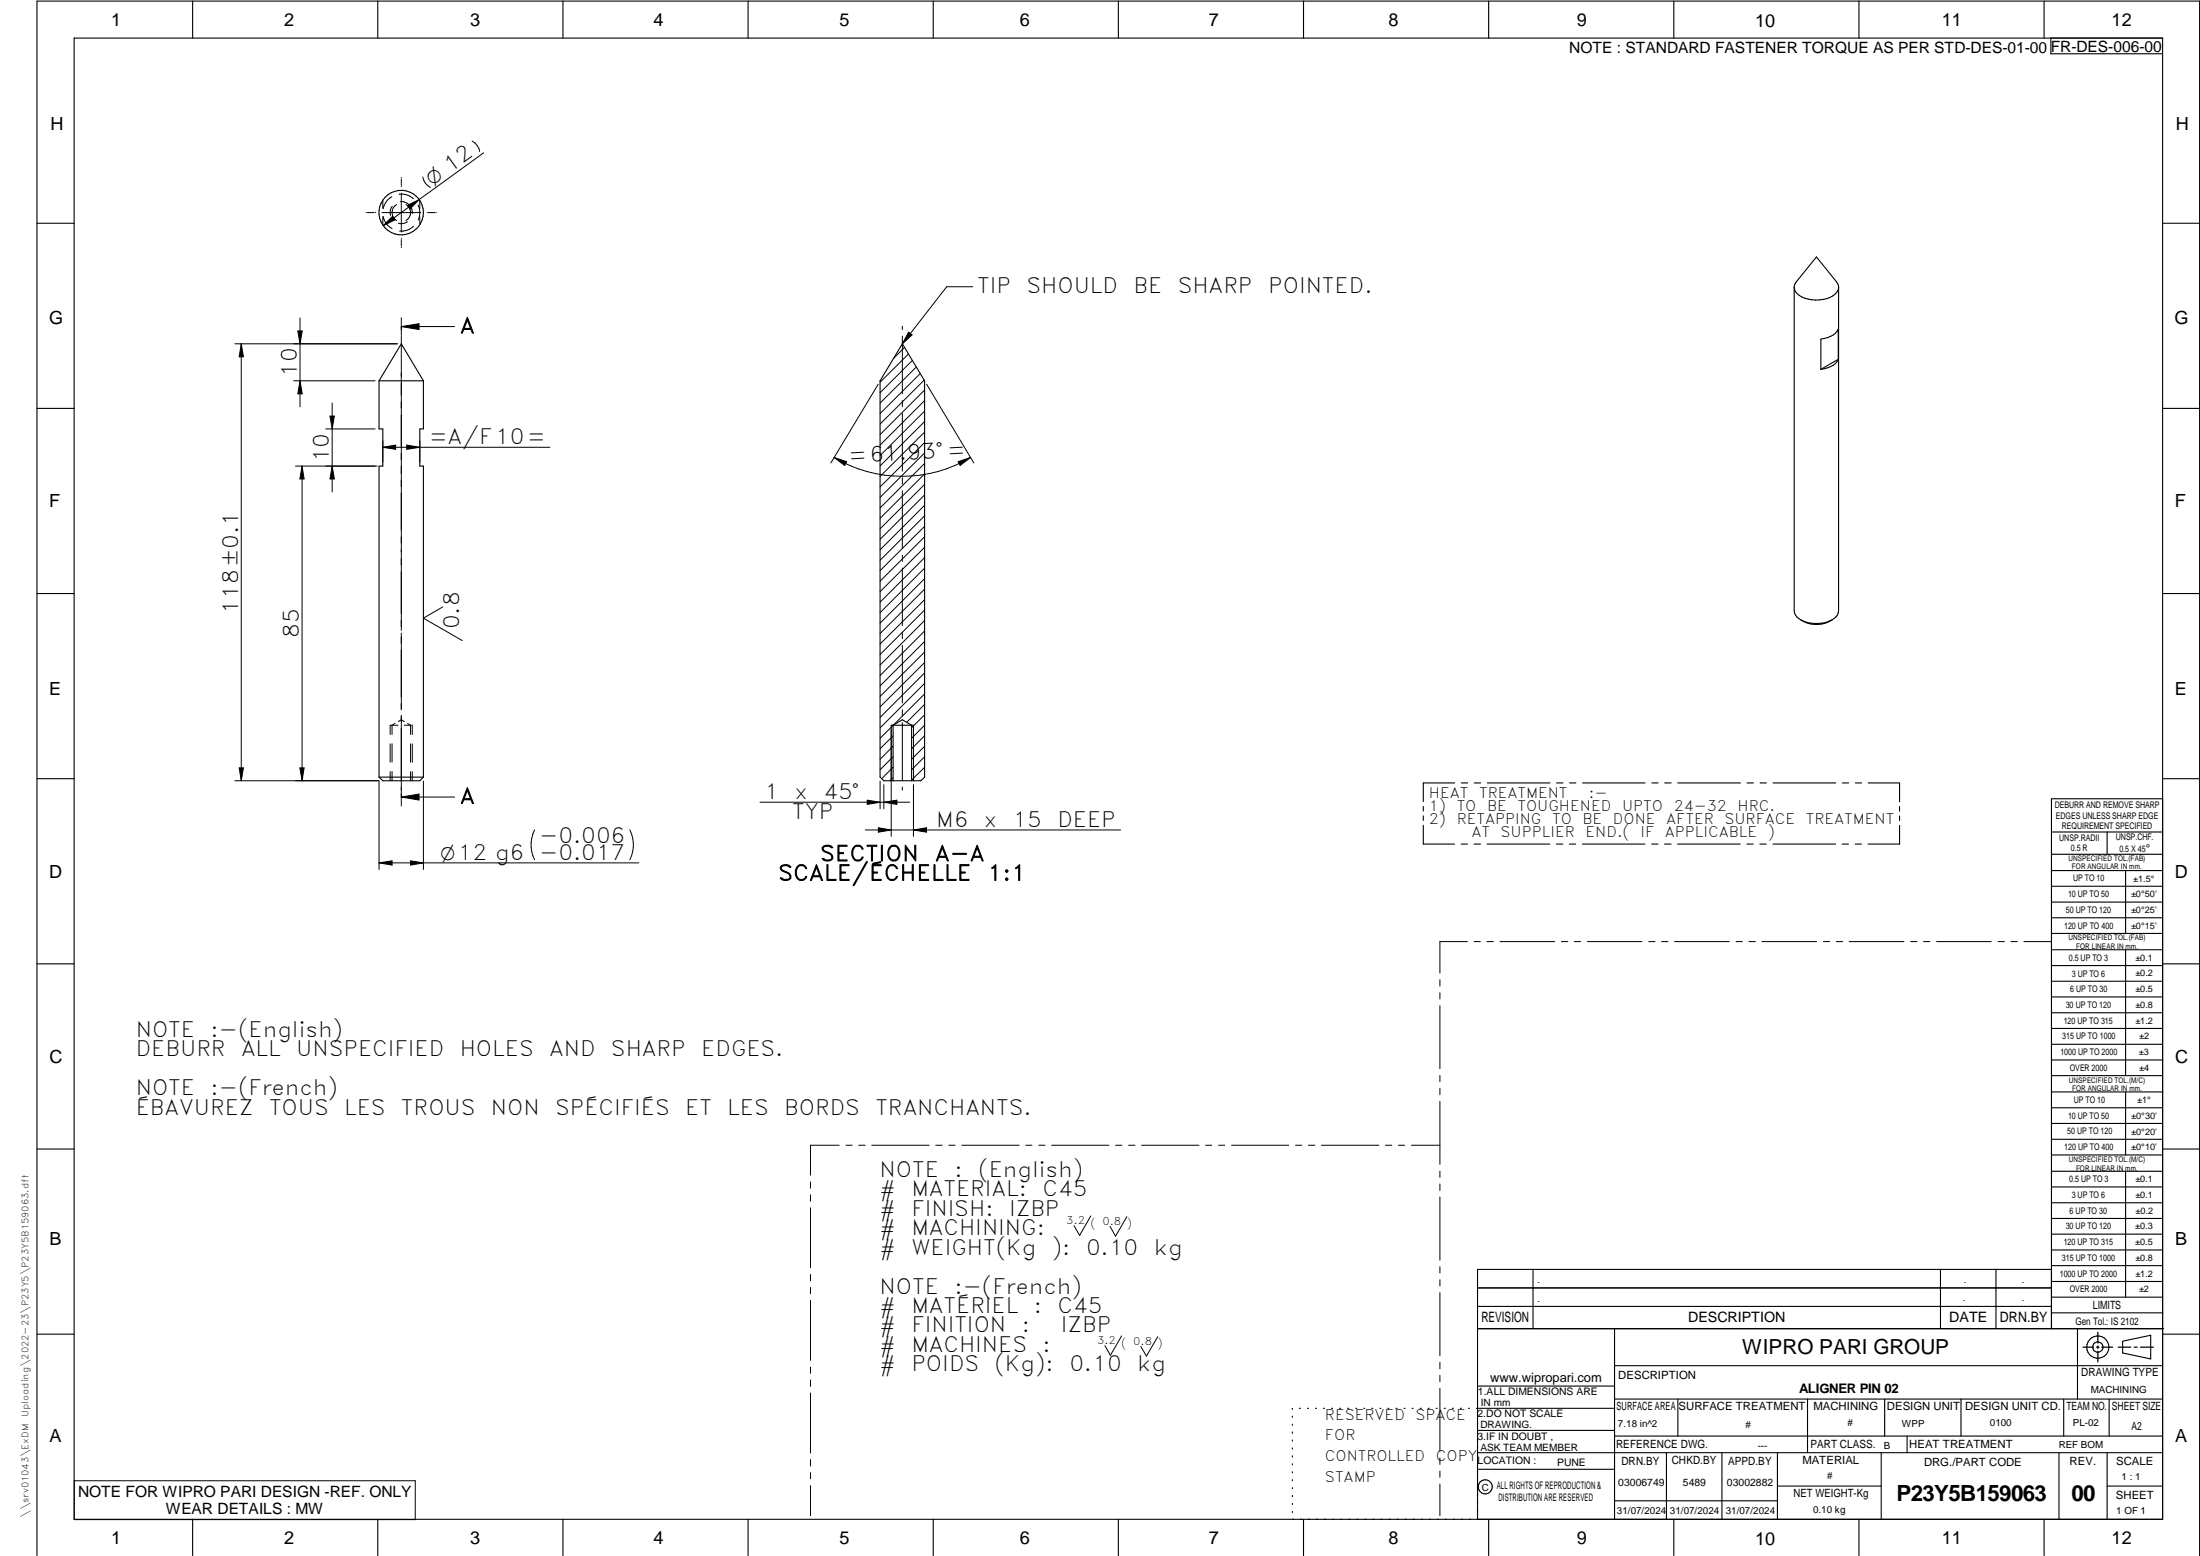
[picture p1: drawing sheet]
<svg xmlns="http://www.w3.org/2000/svg" width="594mm" height="420mm" viewBox="0 0 594 420" stroke-linecap="round" stroke-linejoin="round" font-family="sans-serif">
<g fill="none" stroke="#000" stroke-width=".3">
<path d="M20 10.3h564v400h-564zM52 .3v10M102 .3v10M152 .3v10M202 .3v10M252 .3v10M302 .3v10M352 .3v10M402 .3v10M452 .3v10M502 .3v10M552 .3v10"/>
<path d="M553.8 10.3v4.2h30.2M10 60.3h10M484.5 77.6a3.9 3.9 0 0 0 3.8 3.2 8.3 8.3 0 0 0 7.7-1.8l.5-1.2M490.5 69.4l5.4 6.7 .6 1.1v87.7a3.5 3.5 0 0 1-2.7 2.9 8.8 8.8 0 0 1-8.6-1.2l-.4-.5-.3-1.2v-87.3v-.6l.5-.9zM584 60.3h10M243.7 92.8l6 10v107l-1 1h-10l-1-1v-107zM496.4 97a5.2 5.2 0 0 1-4.7 2.7M496.4 97v-8.1a5.2 5.2 0 0 1-4.7 2.7v8.1M496.4 97l-4.7 2.7M10 110.3h10M102.4 102.8v13h1v10.1h-1v83.9M102.4 102.8l6-10 5.9 10"/>
<path d="M102.4 102.8h11.9M114.3 102.8v13h-.9v10.1h.9v83.9M584 110.3h10M10 160.3h10M494.7 167.4a7.9 7.9 0 0 1-8.5 0M584 160.3h10M240.7 195.8h6M10 210.3h10M102.4 209.8h11.9M114.3 209.8l-.9 1h-10l-1-1M241.2 210.8v-15l2.5-1.4 2.5 1.4v15M384.3 217.8v1.2"/>
<path d="M392.8 211.4h-8.5v5.1M394.6 211.4h1.7M398.1 211.4h1.7M401.6 211.4h16.9M420.3 211.4h1.8M423.8 211.4h1.7M427.3 211.4h16.9M446.1 211.4h1.7M449.5 211.4h1.8M453 211.4h17M471.8 211.4h1.7M475.3 211.4h1.7"/>
<path d="M478.8 211.4h16.9M497.5 211.4h1.7M501 211.4h1.7M504.5 211.4h8.4v5.1M512.9 217.8v1.2M584 215.7h-30v143.1M584 210.3h10M384.3 220.3v1.2M384.3 222.8v5.1h8.5M394.6 227.9h1.7M398.1 227.9h1.7M401.6 227.9h16.9"/>
<path d="M420.3 227.9h1.7M423.8 227.9h1.7M427.3 227.9h16.9M446 227.9h1.7M449.5 227.9h1.7M453 227.9h16.9M471.7 227.9h1.7M475.2 227.9h1.7M478.7 227.9h17M497.5 227.9h1.6M501 227.9h1.7M512.9 222.9v5h-8.5"/>
<path d="M512.9 220.3v1.3M554 224.7h30M554 230.7h30M554 235.1h30M554 239.3h30M569 224.7v6M574 235.1v17M554 243.6h30M554 247.8h30M554 252.1h30M554 256.5h30M574 256.5v33.9"/>
<path d="M10 260.3h10M554 260.7h30M554 265h30M554 269.2h30M554 273.5h30M554 277.7h30M584 260.3h10M554 282h30M554 286.2h30M554 290.4h30M554 294.9h30M554 299.1h30"/>
<path d="M574 294.9v17M10 310.3h10M554 303.4h30M554 307.6h30M554 311.9h30M554 316.3h30M574 316.3v34M584 310.3h10M554 320.5h30M554 324.8h30M554 329h30M554 333.2h30"/>
<path d="M554 337.5h30M399 358.8h185.2M399 352.8h155M399 347.8h155M414 342.8v16M436 358.8v51.5M524 342.8v16M539 342.8v16M554 341.8h30M554 346h30M554 350.3h30M554 354.5h30"/>
<path d="M554 342.8h-155v67.5M561 358.8v19M10 360.3h10M399 374.3h37M436 377.8h148M453.1 377.8v10M488.1 377.8v14.5M508.9 377.8v10M529.5 377.8v10M557.3 377.8v10M569.5 377.8v10M573.2 362.2l7.6-1.6v6.3l-7.6-1.6z"/>
<path d="M584 368.8h-148M584 360.3h10M349 380.3v.3M349 382.4v.3M349 384.6v.3M349 386.7v.3M349 388.8v.3M349 391v.3M349 393.1v.3M349 395.3v.3M349 397.4v.3M349 399.5v.3"/>
<path d="M350.9 380.3h.2M353.1 380.3h.2M355.2 380.3h.3M357.4 380.3h.3M359.6 380.3h.3M361.7 380.3h.3M363.9 380.3h.3M366.1 380.3h.3M368.3 380.3h.2M370.4 380.3h.3M372.6 380.3h.3M374.8 380.3h.3"/>
<path d="M376.9 380.3h.4M379.1 380.3h.3M381.3 380.3h.3M383.4 380.3h.4M385.6 380.3h.3M387.8 380.3h.3M390 380.3h.3M392.2 380.3h.3M394.3 380.3h.3M396.5 380.3h.3M398.7 380.3h37.3M399 396.7h37"/>
<path d="M399 392.3h185M399 386.2h37M436 387.8h148M450 392.3v18M465 392.3v18M480 392.3v18M508 392.3v18M515 387.8v4.5M556 392.3v18M569 392.3v18M52 410.3v9.7M102 410.3v9.7"/>
<path d="M152 410.3v9.7M202 410.3v9.7M252 410.3v9.7M302 410.3v9.7M349 401.7v.3M349 403.8v.4M349 406v.3M349 408.1v.3M352 410.3v9.7M402 410.3v9.7M436 405.3h44M452 410.3v9.7"/>
<path d="M480 401.3h28M502 410.3v9.7M552 410.3v9.7M569 401.3h15M10 420v-419.7h584v419.7"/>
<circle cx="108.3" cy="57.4" r="6"/>
<circle cx="566.5" cy="363.7" r="1.39"/>
<circle cx="566.5" cy="363.8" r="3"/>
<circle cx="401.1" cy="401.5" r="1.9"/>
</g>
<g fill="none" stroke="#000" stroke-width=".27">
<path d="M127.5 38.1a3.9 3.9 0 0 1 2 2.8M98.8 57.4h.2M99.2 57.4h1.8M103.1 57.4h10.5M103.4 54.1v2.2M103.4 58.5v2.2M103.5 58.5a4.7 4.7 0 0 0 2.4 3.2M105.8 53.1a4.5 4.5 0 0 0-2.3 3.3M105.9 55.7a2.72 2.72 0 0 0-.5 2.5M106 58.4l.7 1-3.2 1.5zM107.1 55.2a2.54 2.54 0 0 0 0 4.4M107.8 52.5a4.7 4.7 0 0 1 3.9 1.2"/>
<path d="M108.1 54.4a2.94 2.94 0 0 1 3.2 3.3M108.4 47.9v.1M108.4 48.3v1.8M108.4 50.3v.1M108.4 52.2v10.5M109.6 55.2a2.49 2.49 0 0 1 0 4.4M110 55.5l3.2-1.6-2.5 2.5zM110 59.9a2.81 2.81 0 0 1-2.4 .4M112.9 55.4a4.8 4.8 0 0 1 0 4M113.4 54.1v2.2M113.4 58.5v2.2M114.2 47.8a3.9 3.9 0 0 0 2 2.8"/>
<path d="M115.4 57.4h.1M115.7 57.4h1.8M117.7 57.4h.1M130.6 41.3l-27.1 19.6M108.4 64.4v.1M108.4 64.7v1.8M108.4 66.8v.1M111.7 61.1a4.7 4.7 0 0 1-3.8 1.3M262.7 77.4h-7.1l-11.9 15.4M63.4 92.8h43.9M65.1 92.8v118M65.1 92.8l.6 3.6h-1.1z"/>
<path d="M80.4 89.4h1.2l-.6 3.4zM81 85.9v24M108.4 90.8v79.4M108.4 85.8v4.8M108.4 88.2h14.4M108.4 88.2l4.8-.8v1.6zM243.7 88.1v.9M243.7 90.8v15.5M244.3 93.8l-2.9 2.9M245.3 95.6l-7.6 7.6M245.4 89.7l.9 .7-2.6 2.4zM246.4 97.3l-8.7 8.7"/>
<path d="M247.4 99.1l-9.7 9.7M79.3 102.8h22M81 102.8l.6 3.5h-1.2zM88 115.8h13.3M89.1 112.4h1.2l-.6 3.4zM89.7 108.8v24M103.4 119v5.8M113.4 119v5.8M237.1 103.8l-12.7 21.2M243.7 108.2v1.7M243.7 111.6v15.6M248.5 100.9l-10.8 10.8"/>
<path d="M249.5 102.7l-11.8 11.8M249.7 105.3l-12 12M249.7 108.2l-12 12M249.7 111l-12 12M249.7 113.8l-12 12M249.7 116.7l-12 12M249.7 119.5l-12 12M250.2 103.8l12.8 21.2M79.8 125.9h22M81.6 125.9v84.9M81.6 125.9l.5 3.4h-1.1zM89.7 125.9l.6 3.4h-1.2z"/>
<path d="M103.4 120.8l3.4-.6v1.1zM103.4 120.8h45.1M109.8 120.2l3.6 .6-3.6 .5zM225.2 123.5l3.4 1.2-.5 1zM243.7 129v1.7M243.7 132.5v15.6M249.7 122.3l-12 12M249.7 125.1l-12 12.1M249.7 128l-12 12M249.7 130.8l-12 12M249.7 133.6l-12 12M249.7 136.4l-12 12.1"/>
<path d="M249.7 139.3l-12 12M258.7 124.7l3.4-1.2-2.8 2.2zM262.1 123.5a35.9 35.9 0 0 1-36.9 0M243.7 149.9v1.7M243.7 153.4v15.6M249.7 142.1l-12 12M249.7 144.9l-12 12M249.7 147.8l-12 12M249.7 150.6l-12 12M249.7 153.4l-12 12M249.7 156.3l-12 12M249.7 159.1l-12 12"/>
<path d="M108.4 170.9v20.8M119.6 163.9l-5.3 3 10.5 6.1M243.7 170.8v1.7M243.7 174.2v15.6M249.7 161.9l-12 12M249.7 164.7l-12 12M249.7 167.6l-12 12M249.7 170.4l-12 12M249.7 173.2l-12 12M249.7 176.1l-12 11.9M249.7 178.9l-12 12M105.5 195.8l-.1 2.5"/>
<path d="M105.7 195.8h1.8M106.7 195.3l-.8 .5v2.5M107.6 194.8l.8-.4 .8 .5M108.4 193.2v24.4M109.2 195.8h1.8M110.1 195.4l.8 .4v2.5M111.2 195.8l.1 2.5M240.7 195.8v30M241.2 195.9l-3.5 3.4M241.2 198.7l-3.5 3.5M243.7 191.6v1.7M243.7 195.1v15.6"/>
<path d="M246.7 195.8v15M249.7 193l-3.5 3.5M249.7 195.8l-3.5 3.5M249.7 198.7l-3.5 3.5M249.7 181.7l-12 12M249.7 184.5l-12 12.1M249.7 187.4l-8.4 8.4M249.7 190.2l-4.9 4.8M63.4 210.8h38.9M64.6 207.3h1.1l-.6 3.5zM81 207.3h1.1l-.5 3.5zM102.4 210.9v23.9"/>
<path d="M105.4 200.9v4.9M105.4 208.4v2.4M105.9 200.8v5M105.9 208.3v2.5M108.4 215.2l4.8-.8v1.6zM108.4 215.2h14.4M110.9 200.9v4.9M110.9 208.4v2.4M111.3 200.9v4.9M111.3 208.4v2.4M114.3 210.9v23.9M205.2 216.6h40.5"/>
<path d="M234.2 216.1l3.5 .5-3.5 .6zM237.7 210.9v7.5M238.7 216.6l3.5-.5v1.1zM238.7 211.9v6.5M241.2 207.2l-3.1 3.1M241.2 210l-.9 .8M241.2 201.5l-3.5 3.5M241.2 204.3l-3.5 3.6M243.7 212.5v.9M246.7 211.9v13.9M249.7 201.5l-3.5 3.5M249.7 204.3l-3.5 3.6"/>
<path d="M249.7 207.2l-3.5 3.5M102.4 233h70.1M102.4 233l3.5-.5v1.1zM110.9 232.5l3.4 .5-3.4 .6zM144.3 224.1a9 9 0 0 0 0 8.1M170.1 224.1a9 9 0 0 1 0 8.1M233.7 224.1h68.9M237.2 223.5l3.5 .6-3.5 .6zM246.7 224.1l3.5-.6v1.2zM396.2 254.3h-7.4v8.5M398.1 254.3h1.6M401.5 254.3h1.8"/>
<path d="M405 254.3h14.8M421.6 254.3h1.7M425.1 254.3h1.7M428.6 254.3h14.8M445.2 254.3h1.7M448.7 254.3h1.7M452.2 254.3h14.8M468.8 254.3h1.7M472.3 254.3h1.7M475.8 254.3h14.8M492.4 254.3h1.7M495.8 254.3h1.8"/>
<path d="M499.4 254.3h14.7M516 254.3h1.6M519.4 254.3h1.8M522.9 254.3h14.8M539.5 254.3h1.7M543 254.3h1.7M546.5 254.3h7.4M388.8 264.5v1.8M388.8 268.1v1.6M388.8 271.6v17M388.8 290.4v1.7M388.8 293.9v1.7"/>
<path d="M388.8 297.4v17M218.9 319.2v1.6M226.6 309.2h-7.7v8.1M228.4 309.2h1.7M231.9 309.2h1.7M235.4 309.2h15.5M252.7 309.2h1.7M256.2 309.2h1.7M259.7 309.2h15.5M277 309.2h1.7M280.5 309.2h1.7M284 309.2h15.5"/>
<path d="M301.2 309.2h1.8M304.8 309.2h1.7M308.3 309.2h15.5M325.5 309.2h1.7M329.1 309.2h1.6M332.6 309.2h15.4M349.8 309.2h1.7M353.3 309.2h1.7M356.8 309.2h15.5M374.1 309.2h1.7M377.6 309.2h1.7M381.1 309.2h7.7"/>
<path d="M388.8 316.2v1.7M388.8 319.7v1.7M218.9 322.6v1.8M218.9 326.1v16.2M294.5 328.3l-3 5.3-1.5-2.6M304.3 328.5l-3.1 5.3-1.4-2.6M388.8 323.2v17.1M218.9 344.1v1.8M218.9 347.6v1.7M218.9 351.2v16.1M388.8 342.1v1.6M388.8 345.6v1.7"/>
<path d="M388.8 349v17.1M218.9 369.1v1.7M218.9 372.6v1.8M218.9 376.1v16.2M302.9 360.7l-3.1 5.3-1.4-2.7M312.6 360.9l-3 5.3-1.5-2.6M388.8 367.9v1.7M388.8 371.4v1.7M388.8 374.9v17M20.1 399.8h92v10.5h-92zM218.9 394.1v1.8M218.9 397.6v1.7"/>
<path d="M388.8 393.7v1.7M388.8 397.2v1.7M218.9 401.2v8.1M388.8 400.7v8.6"/>
</g>
<path d="M566.5 359.7v3M562.5 363.8h2.9M566.1 363.8h.7M566.5 363.4v.7M566.5 364.9v2.8M567.6 363.8h2.9M572 363.8h3.4M576.3 363.8h.8M578 363.8h3.5" fill="none" stroke="#000" stroke-width=".34"/>
<g fill="#000">
<path d="M106 58.4l.7 1-3.2 1.5zM110 55.5l3.2-1.6-2.5 2.5zM65.1 92.8l.6 3.6h-1.1zM80.4 89.4h1.2l-.6 3.4zM108.4 88.2l4.8-.8v1.6zM245.4 89.7l.9 .7-2.6 2.4zM81 102.8l.6 3.5h-1.2zM89.1 112.4h1.2l-.6 3.4zM81.6 125.9l.5 3.4h-1.1zM89.7 125.9l.6 3.4h-1.2zM103.4 120.8l3.4-.6v1.1zM109.8 120.2l3.6 .6-3.6 .5z"/>
<path d="M225.2 123.5l3.4 1.2-.5 1zM258.7 124.7l3.4-1.2-2.8 2.2zM64.6 207.3h1.1l-.6 3.5zM81 207.3h1.1l-.5 3.5zM108.4 215.2l4.8-.8v1.6zM234.2 216.1l3.5 .5-3.5 .6zM238.7 216.6l3.5-.5v1.1zM102.4 233l3.5-.5v1.1zM110.9 232.5l3.4 .5-3.4 .6zM237.2 223.5l3.5 .6-3.5 .6zM246.7 224.1l3.5-.6v1.2z"/>
</g>
<g font-size="6">
<text x="512.1" y="405.2">P23Y5B159063</text>
<text x="559.4" y="405.2">00</text>
</g>
<g font-size="5.7">
<text x="263.9" y="79.2">TIP</text>
<text x="277.2" y="79.2">SHOULD</text>
<text x="306.1" y="79.2">BE</text>
<text x="318" y="79.2">SHARP</text>
<text x="342.4" y="79.2">POINTED.</text>
<text x="124.2" y="90">A</text>
<text x="80.1" y="101.8" transform="rotate(-90 80.1 101.8)">10</text>
<text x="115.9" y="119.9">=A/F10=</text>
<text x="88.8" y="124.8" transform="rotate(-90 88.8 124.8)">10</text>
<text x="229.2" y="124.9" transform="rotate(-3 229.2 124.9)">=61.93°=</text>
<text x="64.3" y="165.7" transform="rotate(-90 64.3 165.7)">118±0.1</text>
<text x="80.7" y="172.3" transform="rotate(-90 80.7 172.3)">85</text>
<text x="124" y="170" transform="rotate(-90 124 170)">0.8</text>
<text x="206.5" y="215.8">1</text>
<text x="214.6" y="215.8">x</text>
<text x="222.4" y="215.8">45°</text>
<text x="124.2" y="217">A</text>
<text x="213.9" y="221">TYP</text>
<text x="145.6" y="227.6">-0.006</text>
<text x="252.8" y="223.2">M6</text>
<text x="265.7" y="223.2">x</text>
<text x="273.5" y="223.2">15</text>
<text x="285.5" y="223.2">DEEP</text>
<text x="221.4" y="232.5">SECTION</text>
<text x="252.5" y="232.5">A-A</text>
<text x="210.1" y="237.7">SCALE/ÉCHELLE</text>
<text x="266.7" y="237.7">1:1</text>
<text x="36.7" y="280">NOTE</text>
<text x="56.8" y="280">:-(English)</text>
<text x="36.7" y="285.2">DEBURR</text>
<text x="65.1" y="285.2">ALL</text>
<text x="80" y="285.2">UNSPECIFIED</text>
<text x="124.1" y="285.2">HOLES</text>
<text x="148.3" y="285.2">AND</text>
<text x="165" y="285.2">SHARP</text>
<text x="189.4" y="285.2">EDGES.</text>
<text x="36.7" y="295.7">NOTE</text>
<text x="56.8" y="295.7">:-(French)</text>
<text x="36.7" y="301">ÉBAVUREZ</text>
<text x="72.7" y="301">TOUS</text>
<text x="93" y="301">LES</text>
<text x="108.3" y="301">TROUS</text>
<text x="132.6" y="301">NON</text>
<text x="149.9" y="301">SPÉCIFIÉS</text>
<text x="185" y="301">ET</text>
<text x="196.4" y="301">LES</text>
<text x="211.8" y="301">BORDS</text>
<text x="236.4" y="301">TRANCHANTS.</text>
<text x="237.5" y="317.8">NOTE</text>
<text x="257.7" y="317.8">:</text>
<text x="264.1" y="317.8">(English)</text>
<text x="237.5" y="323">#</text>
<text x="246.1" y="323">MATERIAL:</text>
<text x="281.5" y="323">C45</text>
<text x="237.5" y="328.3">#</text>
<text x="246.1" y="328.3">FINISH:</text>
<text x="272.5" y="328.3">IZBP</text>
<text x="237.5" y="333.5">#</text>
<text x="246.1" y="333.5">MACHINING:</text>
<text x="237.5" y="338.8">#</text>
<text x="246.1" y="338.8">WEIGHT(Kg</text>
<text x="284" y="338.8">):</text>
<text x="293.3" y="338.8">0.10</text>
<text x="311.6" y="338.8">kg</text>
<text x="237.5" y="349.3">NOTE</text>
<text x="257.7" y="349.3">:-(French)</text>
<text x="237.5" y="354.5">#</text>
<text x="237.5" y="359.8">#</text>
<text x="246.1" y="354.5">MATÉRIEL</text>
<text x="246.1" y="359.8">FINITION</text>
<text x="275.9" y="359.8">:</text>
<text x="279.2" y="354.5">:</text>
<text x="285.6" y="354.5">C45</text>
<text x="286.5" y="359.8">IZBP</text>
<text x="237.5" y="365">#</text>
<text x="246.1" y="365">MACHINES</text>
<text x="281.5" y="365">:</text>
<text x="237.5" y="370.3">#</text>
<text x="246.1" y="370.3">POIDS</text>
<text x="268.5" y="370.3">(Kg):</text>
<text x="288.8" y="370.3">0.10</text>
<text x="307.1" y="370.3">kg</text>
</g>
<text font-size="5.6" x="470.5" y="365.5">WIPRO PARI GROUP</text>
<g font-size="5.4">
<text x="116.7" y="50.2" transform="rotate(-36 116.7 50.2)">O 12</text>
<text x="118.9" y="232.2">O12 g6 -0.017</text>
</g>
<g font-size="4.9">
<text x="30" y="6.9">1</text>
<text x="76.7" y="6.9">2</text>
<text x="127" y="6.9">3</text>
<text x="176.5" y="6.9">4</text>
<text x="226.7" y="6.9">5</text>
<text x="275.4" y="6.9">6</text>
<text x="326.4" y="6.9">7</text>
<text x="375" y="6.9">8</text>
<text x="425.8" y="6.9">9</text>
<text x="473.9" y="7.3">10</text>
<text x="524.3" y="6.9">11</text>
<text x="570.2" y="6.9">12</text>
<text x="13.6" y="35.1">H</text>
<text x="587.6" y="35.1">H</text>
<text x="13.2" y="87.5">G</text>
<text x="587.2" y="87.5">G</text>
<text x="13.2" y="137">F</text>
<text x="587.2" y="137">F</text>
<text x="13.2" y="187.6">E</text>
<text x="587.2" y="187.6">E</text>
<text x="13.2" y="237">D</text>
<text x="587.2" y="237">D</text>
<text x="13.4" y="287.1">C</text>
<text x="587.4" y="287.1">C</text>
<text x="13.4" y="336.2">B</text>
<text x="587.4" y="336.2">B</text>
<text x="13.4" y="389.3">A</text>
<text x="587.4" y="389.3">A</text>
<text x="30" y="416.9">1</text>
<text x="76.7" y="416.9">2</text>
<text x="127" y="416.9">3</text>
<text x="176.5" y="416.9">4</text>
<text x="226.7" y="416.9">5</text>
<text x="275.4" y="416.9">6</text>
<text x="326.4" y="416.9">7</text>
<text x="375" y="416.9">8</text>
<text x="425.8" y="416.9">9</text>
<text x="473.9" y="417.3">10</text>
<text x="524.3" y="416.9">11</text>
<text x="570.2" y="416.9">12</text>
</g>
<g font-size="4.2">
<text x="423.7" y="14.3">NOTE : STANDARD FASTENER TORQUE AS PER STD-DES-01-00</text>
<text x="553.8" y="14">FR-DES-006-00</text>
<text x="21.1" y="404.3">NOTE FOR WIPRO PARI DESIGN -REF. ONLY</text>
<text x="44.8" y="408.8">WEAR DETAILS : MW</text>
</g>
<g font-size="3.9">
<text x="385.9" y="215.3">HEAT</text>
<text x="399.4" y="215.3">TREATMENT</text>
<text x="429" y="215.3">:-</text>
<text x="385.9" y="218.9">1)</text>
<text x="393.4" y="218.9">TO</text>
<text x="401.6" y="218.9">BE</text>
<text x="409.8" y="218.9">TOUGHENED</text>
<text x="438" y="218.9">UPTO</text>
<text x="452" y="218.9">24-32</text>
<text x="469.2" y="218.9">HRC.</text>
<text x="385.9" y="222.5">2)</text>
<text x="393.4" y="222.5">RETAPPING</text>
<text x="397.3" y="226.1">AT</text>
<text x="405.2" y="226.1">SUPPLIER</text>
<text x="419.1" y="222.5">TO</text>
<text x="427.3" y="222.5">BE</text>
<text x="428.1" y="226.1">END.(</text>
<text x="435.5" y="222.5">DONE</text>
<text x="443" y="226.1">IF</text>
<text x="449.6" y="226.1">APPLICABLE</text>
<text x="449.9" y="222.5">AFTER</text>
<text x="465.6" y="222.5">SURFACE</text>
<text x="477.4" y="226.1">)</text>
<text x="487.6" y="222.5">TREATMENT</text>
<text x="400" y="357.1">REVISION</text>
<text x="455.9" y="357.1">DESCRIPTION</text>
<text x="526.4" y="357.1">DATE</text>
<text x="540" y="357.1">DRN.BY</text>
<text x="357.8" y="383.3">RESERVED</text>
<text x="382.3" y="383.3">SPACE</text>
<text x="357.8" y="388.9">FOR</text>
<text x="357.8" y="394.5">CONTROLLED</text>
<text x="387.8" y="394.5">COPY</text>
<text x="357.8" y="400">STAMP</text>
</g>
<text font-size="3.6" x="485.9" y="376.1">ALIGNER PIN 02</text>
<text font-size="3.5" x="402.4" y="373.3">www.wipropari.com</text>
<g font-size="3.1">
<text x="565.1" y="353.5">LIMITS</text>
<text x="562" y="371.7">DRAWING TYPE</text>
<text x="437" y="372.3">DESCRIPTION</text>
<text x="436.5" y="380.8">SURFACE AREA</text>
<text x="453.3" y="380.8">SURFACE TREATMENT</text>
<text x="489.7" y="380.8">MACHINING</text>
<text x="509.5" y="380.8">DESIGN UNIT</text>
<text x="530.6" y="380.8">DESIGN UNIT CD.</text>
<text x="558" y="380.6">TEAM NO.</text>
<text x="570.3" y="380.7">SHEET SIZE</text>
<text x="575.6" y="386.1">A2</text>
<text x="436.4" y="391.1">REFERENCE DWG.</text>
<text x="437.8" y="395.5">DRN.BY</text>
<text x="451.4" y="395.4">CHKD.BY</text>
<text x="466.6" y="395.5">APPD.BY</text>
<text x="486.7" y="395.4">MATERIAL</text>
<text x="488.9" y="390.9">PART CLASS.</text>
<text x="515.6" y="390.9">HEAT TREATMENT</text>
<text x="519.6" y="395.9">DRG./PART CODE</text>
<text x="558.9" y="395.5">REV.</text>
<text x="571.4" y="395.6">SCALE</text>
<text x="484.3" y="404.2">NET WEIGHT-Kg</text>
<text x="571.4" y="404.7">SHEET</text>
</g>
<text font-size="3" x="579.5" y="230.1">°</text>
<g font-size="2.8">
<text x="287.9" y="330.5">3.2</text>
<text x="294.5" y="331.3">( 0.8 )</text>
<text x="560.4" y="357.7">Gen Tol.: IS 2102</text>
<text x="296.3" y="362.9">3.2</text>
<text x="302.8" y="363.6">( 0.8 )</text>
<text x="399.1" y="376.6">1.ALL DIMENSIONS ARE</text>
<text x="399" y="382.7">2.DO NOT SCALE</text>
<text x="399" y="388.7">3.IF IN DOUBT ,</text>
<text x="399" y="395.4">LOCATION :</text>
<text x="420.5" y="396">PUNE</text>
<text x="404.2" y="402">ALL RIGHTS OF REPRODUCTION &amp;</text>
<text x="437" y="401.2">03006749</text>
<text x="454.4" y="401.2">5489</text>
<text x="466.3" y="401.2">03002882</text>
<text x="404.7" y="405.4">DISTRIBUTION ARE RESERVED</text>
</g>
<g font-size="2.7">
<text x="564.6" y="376.2">MACHINING</text>
<text x="399.9" y="379.7">IN mm</text>
<text x="399.7" y="385.7">DRAWING.</text>
<text x="436.9" y="385.4">7.18 in^2</text>
<text x="471.4" y="385.5">#</text>
<text x="498.9" y="385">#</text>
<text x="513.6" y="385.3">WPP</text>
<text x="537.3" y="385.1">0100</text>
<text x="559.7" y="385.1">PL-02</text>
<text x="399.7" y="391.8">ASK TEAM MEMBER</text>
<text x="474.6" y="391.2">---</text>
<text x="508.7" y="391.2">B</text>
<text x="555.9" y="391.1">REF BOM</text>
<text x="493.4" y="399.5">#</text>
<text x="572.8" y="399.7">1 : 1</text>
<text x="400.1" y="402.5">C</text>
<text x="436.6" y="408.7">31/07/2024</text>
<text x="450.9" y="408.8">31/07/2024</text>
<text x="466" y="408.9">31/07/2024</text>
<text x="489.6" y="408.5">0.10 kg</text>
<text x="571.4" y="408.7">1 OF 1</text>
</g>
<g font-size="2.5">
<text x="554.9" y="218.3">DEBURR AND REMOVE SHARP</text>
<text x="555.2" y="221">EDGES UNLESS SHARP EDGE</text>
<text x="556.1" y="227.1">UNSP.RADII</text>
<text x="556.8" y="223.8">REQUIREMENT SPECIFIED</text>
<text x="571.4" y="226.9">UNSP.CHF.</text>
<text x="559.2" y="229.9">0.5 R</text>
<text x="572.3" y="230.1">0.5 X 45</text>
<text x="559.8" y="238">UP TO 10</text>
<text x="576.1" y="238.1">±1.5°</text>
<text x="558.5" y="242.2">10 UP TO 50</text>
<text x="575.5" y="242.3">±0°50'</text>
<text x="557.4" y="250.7">120 UP TO 400</text>
<text x="557.9" y="246.5">50 UP TO 120</text>
<text x="575.5" y="250.7">±0°15'</text>
<text x="575.5" y="246.5">±0°25'</text>
<text x="558.7" y="259.4">0.5 UP TO 3</text>
<text x="559.5" y="263.7">3 UP TO 6</text>
<text x="576.6" y="263.6">±0.2</text>
<text x="576.6" y="259.4">±0.1</text>
<text x="559" y="267.9">6 UP TO 30</text>
<text x="576.6" y="267.9">±0.5</text>
<text x="557.8" y="272.2">30 UP TO 120</text>
<text x="576.6" y="272.2">±0.8</text>
<text x="556.9" y="280.7">315 UP TO 1000</text>
<text x="557.3" y="276.4">120 UP TO 315</text>
<text x="576.6" y="276.4">±1.2</text>
<text x="577.7" y="280.7">±2</text>
<text x="556.4" y="284.9">1000 UP TO 2000</text>
<text x="577.6" y="284.9">±3</text>
<text x="558.9" y="289.2">OVER 2000</text>
<text x="577.7" y="289.3">±4</text>
<text x="560" y="297.9">UP TO 10</text>
<text x="577.1" y="297.9">±1°</text>
<text x="558.5" y="302.1">10 UP TO 50</text>
<text x="575.5" y="302.1">±0°30'</text>
<text x="557.4" y="310.6">120 UP TO 400</text>
<text x="558.2" y="306.3">50 UP TO 120</text>
<text x="575.5" y="310.6">±0°10'</text>
<text x="575.5" y="306.4">±0°20'</text>
<text x="558.8" y="319.2">0.5 UP TO 3</text>
<text x="559.4" y="323.4">3 UP TO 6</text>
<text x="576.6" y="319.2">±0.1</text>
<text x="576.6" y="323.5">±0.1</text>
<text x="558.9" y="327.7">6 UP TO 30</text>
<text x="576.7" y="327.7">±0.2</text>
<text x="557.8" y="332">30 UP TO 120</text>
<text x="576.6" y="332">±0.3</text>
<text x="556.8" y="340.5">315 UP TO 1000</text>
<text x="557.3" y="336.3">120 UP TO 315</text>
<text x="576.6" y="336.3">±0.5</text>
<text x="576.6" y="340.5">±0.8</text>
<text x="415.2" y="346.4">.</text>
<text x="530.3" y="346.5">.</text>
<text x="545.9" y="346.4">.</text>
<text x="556.2" y="344.7">1000 UP TO 2000</text>
<text x="576.6" y="344.7">±1.2</text>
<text x="415.2" y="351.5">.</text>
<text x="530" y="351.3">.</text>
<text x="545.9" y="351.4">.</text>
<text x="558.9" y="349">OVER 2000</text>
<text x="577.6" y="349">±2</text>
</g>
<g font-size="2.4">
<text x="7.7" y="382.7" transform="rotate(-90 7.7 382.7)">Uploading\2022-23\P23Y5\P23Y5B159063.dft</text>
<text x="7.7" y="409.8" transform="rotate(-90 7.7 409.8)">\\srv01043\ExDM</text>
</g>
<g font-size="2.1">
<text x="558.5" y="232.4">UNSPECIFIED TOL.(FAB)</text>
<text x="559.5" y="234.7">FOR ANGULAR IN mm.</text>
<text x="558.6" y="253.9">UNSPECIFIED TOL.(FAB)</text>
<text x="560.7" y="256.3">FOR LINEAR IN mm.</text>
<text x="558.7" y="292.3">UNSPECIFIED TOL.(M/C)</text>
<text x="559.6" y="294.7">FOR ANGULAR IN mm.</text>
<text x="558.7" y="313.7">UNSPECIFIED TOL.(M/C)</text>
<text x="560.6" y="316.1">FOR LINEAR IN mm.</text>
</g>
</svg>
